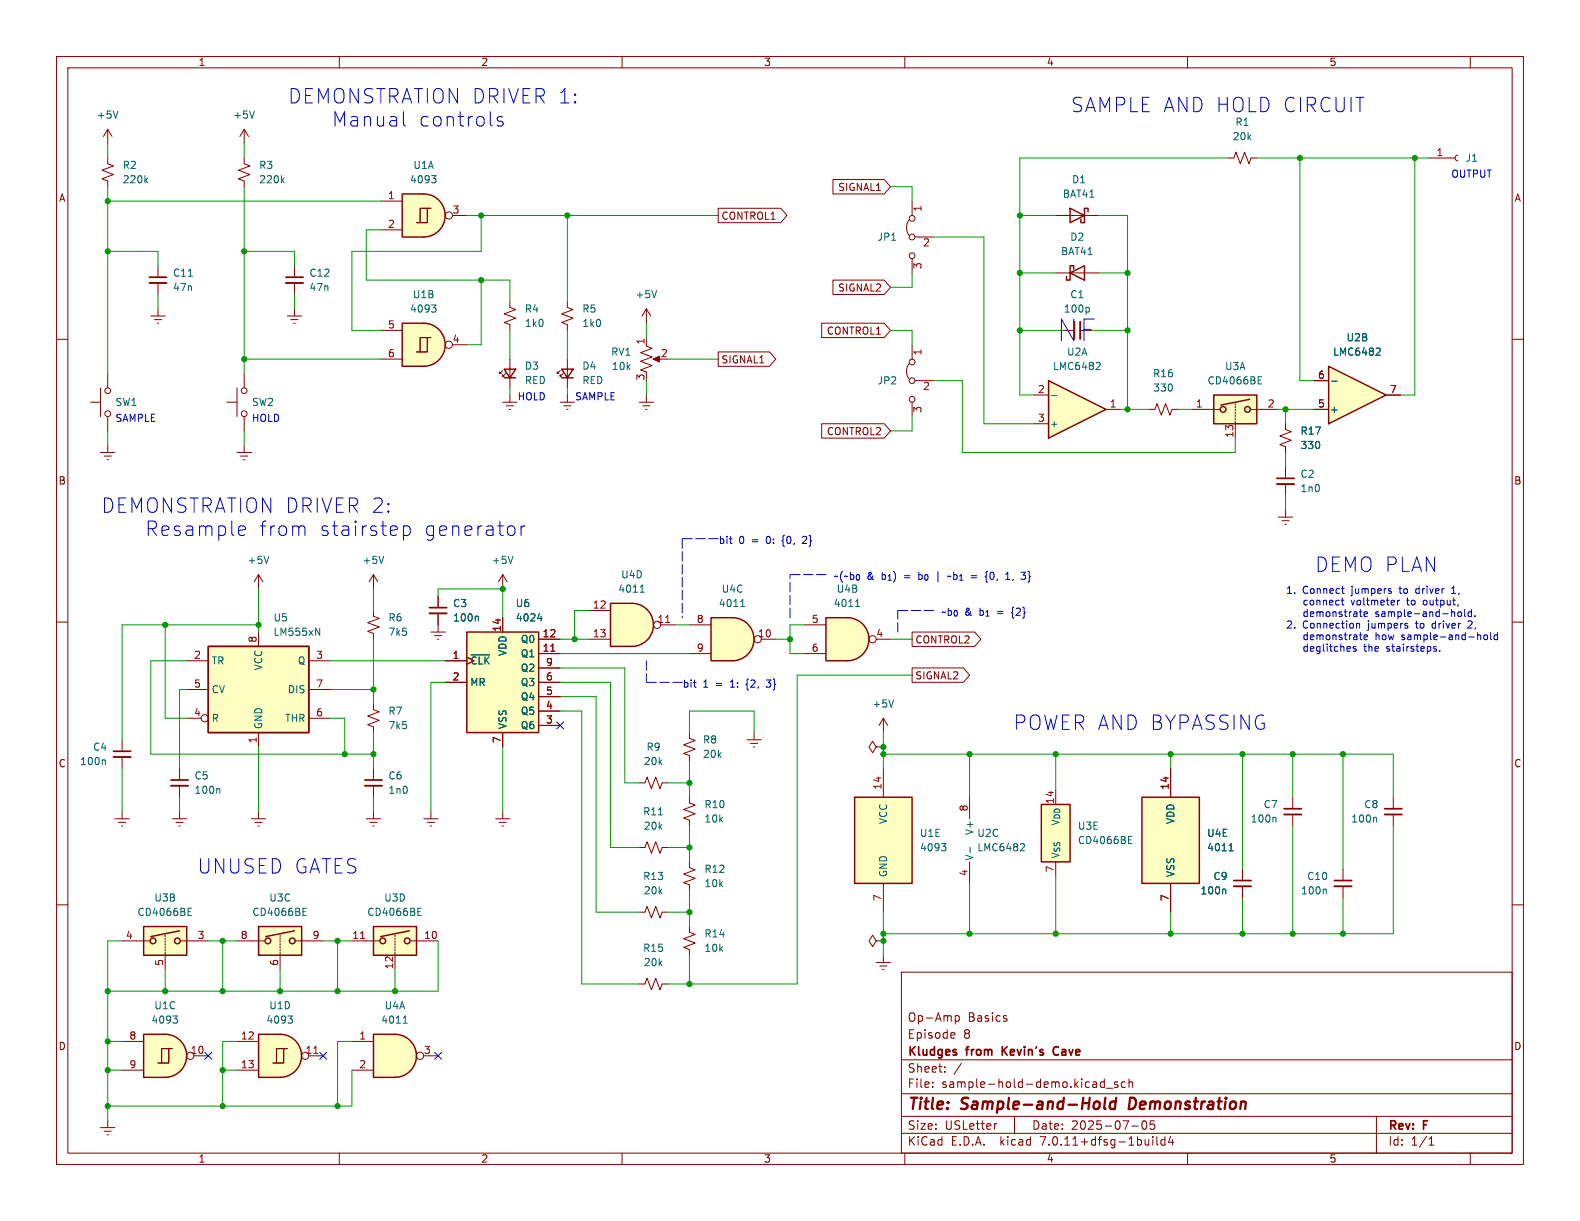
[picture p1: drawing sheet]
<svg xmlns="http://www.w3.org/2000/svg" width="279mm" height="216mm" viewBox="0 0 279 216" stroke-linecap="round" stroke-linejoin="round" font-family="sans-serif">
<g fill="none" stroke="#840000" stroke-width=".18">
<path d="M10 10h259.4v195.9h-259.4zM12 12h255.4v191.9h-255.4zM60 10v2M110 10v2M160 10v2M210 10v2M260 10v2M10 60h2M267.4 60h2M10 110h2M267.4 110h2M10 160h2"/>
<path d="M87.6 144.8h2.6M88.3 145.4h1.2M88.8 146.1h.2M88.9 143.5v1.3M267.4 160h2M159.4 171.9h108v32h-108zM168.9 179.6v1.5M168.9 179.7l.5-.1 .2 .3v.4l-.1 .2h-.6M177.9 179.6l.1 .1M159.4 197.4h108M159.4 193.4h108M159.4 187.4h108"/>
<path d="M164.9 192.1v.2M164.9 191.4v.1M167.1 189.4v.2M167.1 188.7v.1M168.4 182.6l.4 .1 .1 .2-.8 .2M168.8 183.5l-.4 .1M170 188l-1.3 1.9M176.3 198.7l-.3 .1M177.9 180.1l.2 .2-.2 .3M179.4 197.4v3M195.3 191.4l-.4-.1-.3 .3v.4l.1 .2h.6M195.3 190.8v1.5"/>
<path d="M195.6 192.4h1.2M197.6 191.4l-.3-.1-.2 .2v.2l.5 .2v.3h-.5M199 191.4l-.4-.1-.3 .3v.4l.1 .2h.6M199.6 191.4l.3-.1 .3 .1 .1 .9M199.6 190.8v1.5M200.1 199.1h1.2M202.1 198.3l.2-.1a.81 .81 0 0 1 .6 .6 .81 .81 0 0 1-.3 .8l-.2 .1a.81 .81 0 0 1-.3-1.4zM204.1 198.2h-.7v.7l.2-.1h.5l.1 .2-.1 .5-.2 .2-.5-.2M243.4 197.4v6.5M60 203.9v2M110 203.9v2M159.4 200.4h108"/>
<path d="M160 203.9v2M203.9 201v.1M203.9 201.5v1M204.6 201v1.3l.2 .2M206 201.6l-.4-.1-.3 .3v.4l.1 .2h.6M206 201v1.5M207 200.9l-.4 1.1h1M207.4 201.5v1M210 203.9v2M252.7 202.5h.9M252.7 201.4l.4-.4v1.5M260 203.9v2"/>
</g>
<path d="M194.2 194.8l.3 .4-.1 .5-.2 .3M195.5 194.1l-.2 1.7 .2 .3M197.3 194.9a.66 .66 0 0 0-1 .3l-.1 .5 .2 .3 .2 .1 .5-.1M197.4 194.1l-.3 2M199.9 194.1l-.3 2h.5" fill="none" stroke="#840000" stroke-width=".4"/>
<path d="M177.2 185.1v1.5M178.1 185.1l-.9 .8M187.1 185.1a.74 .74 0 0 0-.9 .6 .74 .74 0 0 0 .5 .9l.4-.1" fill="none" stroke="#840000" stroke-width=".3"/>
<path d="M49.5 182.9a3.8 3.8 0 0 1 3.8 3.8 3.8 3.8 0 0 1-3.8 3.8z" fill="#ffffc2" stroke="#ffffc2" stroke-width=".18"/>
<path d="M45.7 182.9h3.8v7.6h-3.8z" fill="#ffffc2"/>
<g fill="none" stroke="#840000" stroke-width=".18">
<path d="M62.2 166.4h4.9M69.8 165.4v.2M69.8 165.9v.2M69.8 166.4v.2M69.8 166.9v.2M69.8 167.4v.2M69.8 167.9v.2M69.8 168.4v3.1M72.6 166.4h4.9M41.9 184.2h3.8M41.9 189.2h3.8M50.2 185.4h-1.3v2.6"/>
<path d="M50.8 185.4h-.6v2.6h-1.9M54.6 186.7h2.5"/>
<circle cx="54" cy="186.7" r=".63"/>
</g>
<g fill="none" stroke="#840000" stroke-width=".25">
<path d="M66 163.8h7.7v5.1h-7.7zM72.4 164.6l-5.1 1M45.7 182.9h3.8a3.8 3.8 0 0 1 3.8 3.8 3.8 3.8 0 0 1-3.8 3.8h-3.8z"/>
<circle cx="67.7" cy="166.4" r=".51"/>
<circle cx="72" cy="166.4" r=".51"/>
</g>
<path d="M63.7 166h.8M55.5 186.3h.7" fill="none" stroke="#a90000" stroke-width=".18"/>
<path d="M50.9 179.6h.8l-.4 .5M73.9 161.2h.4M73.9 161.9h.6M73.9 160.6h.6M51.5 180.1l.2 .3v.3l-.2 .2" fill="none" stroke="#006464" stroke-width=".18"/>
<g fill="#ffffc2" stroke="#ffffc2" stroke-width=".18">
<path d="M66 163.8h7.7v5.1h-7.7z"/>
<path d="M69.8 182.9a3.8 3.8 0 0 1 3.8 3.8 3.8 3.8 0 0 1-3.8 3.8z"/>
</g>
<path d="M66 182.9h3.8v7.6h-3.8z" fill="#ffffc2"/>
<g fill="none" stroke="#840000" stroke-width=".25">
<path d="M82.5 111.8h12.7v17.7h-12.7zM184.1 142.2h5.1v10.2h-5.1zM201.9 141h10.2v15.2h-10.2zM45.7 163.8h7.6v5.1h-7.6zM52.1 164.6l-5.1 1M66 182.9h3.8a3.8 3.8 0 0 1 3.8 3.8 3.8 3.8 0 0 1-3.8 3.8h-3.8z"/>
<circle cx="47.4" cy="166.4" r=".51"/>
<circle cx="51.7" cy="166.4" r=".51"/>
</g>
<g fill="none" stroke="#840000" stroke-width=".18">
<path d="M19 27.9v1.1l1.1 .3-2.1 .8 2.1 .8-2.1 .7 1 .4v1M43.2 27.9v1.1l1 .3-2 .8 2 .8-2 .7 1 .4v1M43.2 22.9v2.5M43.2 22.9l-.8 1.2M43.2 22.9l.7 1.2M26.7 55.9h2.5M27.3 56.5h1.3M27.8 57.2h.3M27.9 47v2M27.9 50v2.1M27.9 54.6v1.3M40.1 71.1h1.8"/>
<path d="M41.9 68.6v5.1M43.2 66v2.6M43.2 73.7v2.5M66 108v1l1.1 .3-2.1 .8 2.1 .8-2.1 .7 1 .4v1M76.2 111.8h2.5M76.8 112.4h1.3M77.3 113h.3M77.5 105.4v2M77.5 108.5v3.3M78.7 116.8h3.8M88.9 109.2v2.6M95.2 115.6h3.9"/>
<path d="M95.2 113h3.9M95.2 118.1h3.9M66 135.9v2M66 138.9v2.1M78.7 120.7h3.8M88.9 129.5v2.6M95.2 120.7h3.9M95.2 128.3h3.9M95.2 125.7h3.9M95.2 123.2h3.9M207 135.9v5.1M64.8 144.8h2.5"/>
<path d="M65.4 145.4h1.3M65.9 146.1h.3M66 143.5v1.3M74.9 144.8h2.6M75.6 145.4h1.2M76.1 146.1h.2M76.2 143.5v1.3M186.7 152.4v2.5M207 156.2v5.1M219.7 153.7v2M219.7 156.7v2.1M228.6 141v2"/>
<path d="M228.6 144v2.1M237.5 153.7v2M237.5 156.7v2.1M246.4 141v2M246.4 144v2.1M41.9 166.4h4.8M49.5 165.4v.2M49.5 165.9v.2M49.5 166.4v.2M49.5 166.9v.2M49.5 167.4v.2M49.5 167.9v.2"/>
<path d="M49.5 168.4v3.1M52.3 166.4h4.8M113 174h1l.4-1 .8 2 .8-2 .7 2 .4-1h1M121.9 163.8v1l1 .4-2 .8 2 .8-2 .7 1 .4v1M154.9 166.4l-.6-1-.6 1 .6 1 .6-1h1.3M154.9 170.2h2.6M155.6 170.8h1.2M156.1 171.5h.2M156.2 166.4h.1M156.2 168.9v1.3M62.2 184.2h3.8M62.2 189.2h3.8"/>
<path d="M74.9 186.7h2.6"/>
<circle cx="43.2" cy="73.2" r=".51"/>
<circle cx="43.2" cy="69.1" r=".51"/>
<circle cx="74.3" cy="186.7" r=".63"/>
</g>
<g fill="none" stroke="#006464" stroke-width=".18">
<path d="M45 19.6l-.4 1.3M25.8 31.8l.3 .5M26.1 31.5l-.5 .5M49.9 31.8l.3 .5M50.2 31.5l-.4 .5M33.3 48.8h.7M83.3 115.8h3.3M84.4 109l.2 .1v.7M95.1 109.4h.8M95.7 109v.8M199.6 148.5h.4M199.6 149.2h.6"/>
<path d="M199.6 147.9h.6M216.6 157.2l.2 .2v.7M217.3 150.4h.8M217.5 149.5l.2-.3v1.2M225.5 144.5l.1 .2v.7M234.4 157.2l.1 .2v.7M243.2 144.5l.2 .2v.7M53.6 161.2h.4M53.6 161.9h.6M53.6 160.6h.6M71.4 180l.3-.4v1.3M71.3 180.9h.7"/>
</g>
<g fill="#ffffc2" stroke="#ffffc2" stroke-width=".18">
<path d="M45.7 163.8h7.6v5.1h-7.6z"/>
<path d="M82.5 111.8h12.7v17.7h-12.7z"/>
<path d="M184.1 142.2h5.1v10.2h-5.1z"/>
<path d="M201.9 141h10.2v15.2h-10.2z"/>
<path d="M74.9 57.2a3.8 3.8 0 0 1 3.8 3.8 3.8 3.8 0 0 1-3.8 3.8z"/>
</g>
<path d="M26.4 50h3.1M75.9 108.5h3.1M64.5 138.9h3.1M218.2 156.7h3M227.1 144h3M236 156.7h3M244.9 144h3" fill="none" stroke="#840000" stroke-width=".33"/>
<path d="M26.4 49h3.1M75.9 107.4h3.1M64.5 137.9h3.1M218.2 155.7h3M227.1 143h3M236 155.7h3M244.9 143h3" fill="none" stroke="#840000" stroke-width=".3"/>
<path d="M97.4 115.2h.7" fill="none" stroke="#a90000" stroke-width=".18"/>
<path d="M71.1 57.2h3.8v7.6h-3.8z" fill="#ffffc2"/>
<g fill="none" stroke="#840000" stroke-width=".18">
<path d="M50.8 55.9h2.5M51.4 56.5h1.3M51.9 57.2h.3M52.1 47v2M52.1 50v2.1M52.1 54.6v1.3M67.3 58.4h3.8M75.6 59.7h-1.3v2.5M76.2 59.7h-.6v2.5h-1.9M67.3 63.5h3.8M80 61h2.5"/>
<circle cx="79.4" cy="61" r=".63"/>
</g>
<path d="M71.1 57.2h3.8a3.8 3.8 0 0 1 3.8 3.8 3.8 3.8 0 0 1-3.8 3.8h-3.8z" fill="none" stroke="#840000" stroke-width=".25"/>
<path d="M76.3 53.9h.8l-.4 .5M76.9 54.4l.2 .2v.3l-.2 .3" fill="none" stroke="#006464" stroke-width=".18"/>
<path d="M50.5 50h3.1" fill="none" stroke="#840000" stroke-width=".33"/>
<path d="M50.5 49h3.1" fill="none" stroke="#840000" stroke-width=".3"/>
<path d="M74.9 34.3a3.8 3.8 0 0 1 3.8 3.8 3.8 3.8 0 0 1-3.8 3.8z" fill="#ffffc2" stroke="#ffffc2" stroke-width=".18"/>
<path d="M71.1 34.3h3.8v7.6h-3.8z" fill="#ffffc2"/>
<g fill="none" stroke="#840000" stroke-width=".18">
<path d="M19 22.9v2.5M19 22.9l-.7 1.2M19 22.9l.8 1.2M67.3 35.6h3.8M75.6 36.8h-1.3v2.6M76.2 36.8h-.6v2.6h-1.9M80 38.1h2.5M160.8 38.9a2.26 2.26 0 0 0 0 2.8M161.3 35.6v2.5M67.3 40.6h3.8M161.3 45.7v2.6M161.8 41.9h3.3"/>
<path d="M16 71.1h1.8M17.8 68.6v5.1M19 66v2.6M19 73.7v2.5M19 78.7v1.3M43.2 78.7v1.3M99.1 71.1h2.5M99.7 71.8h1.3M100.2 72.4h.3M100.3 69.9v1.2M203.2 72.4h1l.4-1 .8 2 .7-2 .8 2 .4-1h1M17.8 80h2.5"/>
<path d="M18.4 80.6h1.3M18.9 81.3h.3M41.9 80h2.5M42.5 80.6h1.3M43.1 81.3h.2"/>
<circle cx="79.4" cy="38.1" r=".63"/>
<circle cx="161.3" cy="38.6" r=".51"/>
<circle cx="161.3" cy="45.2" r=".51"/>
<circle cx="161.3" cy="41.9" r=".51"/>
<circle cx="19" cy="69.1" r=".51"/>
<circle cx="19" cy="73.2" r=".51"/>
</g>
<path d="M71.1 34.3h3.8a3.8 3.8 0 0 1 3.8 3.8 3.8 3.8 0 0 1-3.8 3.8h-3.8z" fill="none" stroke="#840000" stroke-width=".25"/>
<path d="M20.9 19.6l-.5 1.3M76.3 31.1h.8l-.4 .4M76.9 31.5l.2 .3v.3l-.2 .2" fill="none" stroke="#006464" stroke-width=".18"/>
<path d="M111.8 106.7a3.8 3.8 0 0 1 3.8 3.8 3.8 3.8 0 0 1-3.8 3.8z" fill="#ffffc2" stroke="#ffffc2" stroke-width=".18"/>
<path d="M107.9 106.7h3.9v7.6h-3.9z" fill="#ffffc2"/>
<g fill="none" stroke="#840000" stroke-width=".25">
<path d="M189.2 48.3l2.6-1.3v2.5zM189.9 47.6v-.6h-.7v2.5h-.6v-.6M99.3 65.3h2l-1 1.5zM99.3 66.8h2M214.6 69.9h7.6v5h-7.6zM221 70.6l-5.1 1M107.9 106.7h3.9a3.8 3.8 0 0 1 3.8 3.8 3.8 3.8 0 0 1-3.8 3.8h-3.9z"/>
<circle cx="216.3" cy="72.4" r=".51"/>
<circle cx="220.6" cy="72.4" r=".51"/>
</g>
<g fill="none" stroke="#840000" stroke-width=".18">
<path d="M217.2 27.9h1l.4-1 .7 2.1 .8-2.1 .8 2.1 .3-1.1h1M252.7 27.9h4.6M257.8 27.4l-.4 .2-.1 .3 .1 .4 .4 .1M100.3 53.3v1.1l1 .3-2 .8 2 .8-2 .7 1 .4v1M114.3 54.6l-.8 1.3M114.3 54.6v2.6M114.3 59.7v1.3M114.3 54.6l.8 1.3M186.7 48.3h7.6M99.1 65.5l-.5 .5v-.2v.2h.2M99.6 66l-.5 .5v-.2v.2h.2M100.3 63.5v5.1"/>
<path d="M113 71.1h2.6M113.7 71.8h1.2M114.2 72.4h.2M114.3 61.2l1 .4-2 .8 2 .7-2 .8 2 .7-2 .8 1 .4v.2M114.3 69.9v1.2M115.8 63.5h1M160.8 64.3a2.26 2.26 0 0 0 0 2.8M161.3 61v2.5M161.3 71.1v2.6M161.8 67.3h3.3M210.8 72.4h4.8M218.4 71.4v.2"/>
<path d="M218.4 71.9v.2M218.4 72.4v.2M218.4 72.9v.3M218.4 73.4v.3M218.4 73.9v.3M218.4 74.4v3.1M221.2 72.4h4.9M104.1 108h3.8M104.1 113h3.8M116.8 110.5h2.6"/>
<circle cx="161.3" cy="64" r=".51"/>
<circle cx="161.3" cy="67.3" r=".51"/>
<circle cx="161.3" cy="70.6" r=".51"/>
<circle cx="116.2" cy="110.5" r=".63"/>
</g>
<path d="M117.7 110.1h.7" fill="none" stroke="#a90000" stroke-width=".18"/>
<path d="M116.1 51.4l-.4 1.2M222.5 67.2h.4M222.5 67.9h.6M222.5 66.6h.6M113.2 104.7h.7M113.3 103.8l.3-.4v1.3" fill="none" stroke="#006464" stroke-width=".18"/>
<path d="M115.4 63.5l1.2-.5v1z" fill="#840000" stroke="#840000" stroke-width=".18"/>
<path d="M214.6 69.9h7.6v5h-7.6z" fill="#ffffc2" stroke="#ffffc2" stroke-width=".18"/>
<path d="M234.9 64.8l10.2 5.1-10.2 5z" fill="#ffffc2"/>
<path d="M234.9 64.8l10.2 5.1-10.2 5zM151.1 141h10.2v15.2h-10.2z" fill="none" stroke="#840000" stroke-width=".25"/>
<g fill="none" stroke="#840000" stroke-width=".18">
<path d="M227.3 74.9v1l1 .4-2 .8 2 .8-2 .7 1 .4v1M232.4 72.4h2.5M232.4 67.3h2.5M245.1 69.9h2.5M226.1 91.4h2.5M226.7 92.1h1.3M227.2 92.7h.3M227.3 82.6v2M227.3 85.6v2M227.3 90.2v1.2M113 138.4h1l.4-1 .8 2 .8-2 .7 2 .4-1h1M121.9 129.5v1.1l1 .3-2 .8 2 .8-2 .7 1 .4v1"/>
<path d="M132.1 130.8h2.5M132.7 131.4h1.3M133.2 132.1h.3M133.3 129.5v1.3M156.2 135.9v5.1M156.2 156.2v5.1M171.4 141v3.8M171.4 152.4v3.8"/>
</g>
<path d="M235.5 67.4h.9M243.5 61.5l.5 .1 .1 .3-.8 .9h.8M166.5 149.2h.8l-.5 .5M167 149.7l.3 .2v.3l-.3 .2M171.5 149.8v1M180.6 149.2h.5l.1 .3-.8 .9h.8" fill="none" stroke="#006464" stroke-width=".18"/>
<path d="M225.8 85.6h3.1" fill="none" stroke="#840000" stroke-width=".33"/>
<path d="M225.8 84.6h3.1" fill="none" stroke="#840000" stroke-width=".3"/>
<g fill="#ffffc2" stroke="#ffffc2" stroke-width=".18">
<path d="M151.1 141h10.2v15.2h-10.2z"/>
<path d="M129.5 109.2a3.8 3.8 0 0 1 3.8 3.8 3.8 3.8 0 0 1-3.8 3.8z"/>
</g>
<path d="M125.7 109.2h3.8v7.6h-3.8z" fill="#ffffc2"/>
<path d="M125.7 109.2h3.8a3.8 3.8 0 0 1 3.8 3.8 3.8 3.8 0 0 1-3.8 3.8h-3.8z" fill="none" stroke="#840000" stroke-width=".25"/>
<g fill="none" stroke="#840000" stroke-width=".18">
<path d="M121.9 110.5h3.8M121.9 115.6h3.8M134.6 113h2.6M156.2 127l-.8 1.3M156.2 127v2.5M156.2 127l.8 1.3"/>
<circle cx="134" cy="113" r=".63"/>
</g>
<path d="M131 107.3h.7M131.1 106.3l.2-.3v1.3M158 123.8l-.4 1.2" fill="none" stroke="#006464" stroke-width=".18"/>
<path d="M149.9 109.2a3.8 3.8 0 0 1 3.8 3.8 3.8 3.8 0 0 1-3.8 3.8z" fill="#ffffc2" stroke="#ffffc2" stroke-width=".18"/>
<path d="M146 109.2h3.9v7.6h-3.9z" fill="#ffffc2"/>
<path d="M146 109.2h3.9a3.8 3.8 0 0 1 3.8 3.8 3.8 3.8 0 0 1-3.8 3.8h-3.9z" fill="none" stroke="#840000" stroke-width=".25"/>
<g fill="none" stroke="#840000" stroke-width=".18">
<path d="M142.2 110.5h3.8M142.2 115.6h3.8M154.9 113h2.6M66 124.5v1l1.1 .4-2.1 .7 2.1 .8-2.1 .7 1 .4v1M154.9 132.1l-.6-1-.6 1 .6 1 .6-1h1.3M156.2 132.1h.1M113 149.9h1l.4-1.1 .8 2.1 .8-2.1 .7 2.1 .4-1h1M121.9 141v1l1 .4-2 .7 2 .8-2 .8 1 .3v1.1M121.9 152.4v1l1 .4-2 .8 2 .7-2 .8 1 .4v1M113 161.3h1l.4-1 .8 2 .8-2 .7 2 .4-1h1"/>
<circle cx="154.3" cy="113" r=".63"/>
</g>
<path d="M151.3 107.3h.7M151.4 106.3l.3-.3v1.3M116.4 144.1h.8" fill="none" stroke="#006464" stroke-width=".18"/>
<path d="M185.4 67.3l10.2 5.1-10.2 5.1z" fill="#ffffc2"/>
<path d="M189.2 36.8l2.6 1.3-2.6 1.3zM192.4 37.5v-.7h-.6v2.6h-.7v-.7M89.2 65.3h2l-1 1.5zM89.2 66.8h2M185.4 67.3l10.2 5.1-10.2 5.1zM36.8 114.3h17.8v15.2h-17.8z" fill="none" stroke="#840000" stroke-width=".25"/>
<g fill="none" stroke="#840000" stroke-width=".18">
<path d="M186.7 38.1h7.6M90.2 53.3v1.1l1 .3-2 .8 2 .8-2 .7 1 .4v1M88.9 65.5l-.5 .5v-.2v.2h.2M88.9 71.1h2.5M89.4 66l-.5 .5v-.2v.2h.3M89.5 71.8h1.3M90 72.4h.3M90.2 63.5v5.1M90.2 69.9v1.2M182.9 69.9h2.5M182.9 74.9h2.5M195.6 72.4h2.5"/>
<path d="M33 116.8h3.8M45.7 101.6l-.7 1.3M45.7 101.6v2.5M45.7 111.8v2.5M45.7 101.6l.8 1.3M54.6 116.8h3.8M66 101.6l-.7 1.3M66 101.6v2.5M66 101.6l.8 1.3M88.9 101.6l-.8 1.3M88.9 101.6v2.5M88.9 101.6l.8 1.3"/>
<path d="M21.6 130.8v2M21.6 133.9v2M31.7 135.9v2M31.7 138.9v2.1M33 127h2.6M33 121.9h3.8M45.7 129.5v2.6M54.6 127h3.8M54.6 121.9h3.8M20.3 144.8h2.6M21 145.4h1.2M21.5 146.1h.2"/>
<path d="M21.6 143.5v1.3M30.5 144.8h2.5M31.1 145.4h1.3M31.6 146.1h.3M31.7 143.5v1.3M44.4 144.8h2.6M45.1 145.4h1.3M45.6 146.1h.2M45.7 143.5v1.3M17.8 199.4h2.5M19 198.1v1.3M18.4 200h1.3"/>
<path d="M18.9 200.7h.3"/>
<circle cx="36.2" cy="127" r=".63"/>
</g>
<path d="M192.4 54.3l.3 .3-.1 .5M185.9 69.9h1M194 64.1h.4l.2 .3-.8 .9h.8M47.5 98.4l-.4 1.2M67.9 98.4l-.5 1.2M90.7 98.4l-.4 1.2M55.8 111.1l.7 1.2v-1.2M18.5 134.4l.1 .1v.7M38.7 139.4l.2 .2v.7" fill="none" stroke="#006464" stroke-width=".18"/>
<path d="M20.1 133.9h3M30.2 138.9h3.1" fill="none" stroke="#840000" stroke-width=".33"/>
<path d="M20.1 132.8h3M30.2 137.9h3.1" fill="none" stroke="#840000" stroke-width=".3"/>
<g fill="#ffffc2" stroke="#ffffc2" stroke-width=".18">
<path d="M36.8 114.3h17.8v15.2h-17.8z"/>
<path d="M29.2 182.9a3.8 3.8 0 0 1 3.8 3.8 3.8 3.8 0 0 1-3.8 3.8z"/>
</g>
<path d="M25.4 182.9h3.8v7.6h-3.8z" fill="#ffffc2"/>
<g fill="none" stroke="#840000" stroke-width=".18">
<path d="M127 36.8h11.1l1.1 1.3-1.1 1.3h-11.1zM147.3 31.7h9.1l1.1 1.3-1.1 1.3h-9.1zM145.3 57.1h11.1l1.1 1.3-1.1 1.3h-11.1zM147.3 49.5h9.1l1.1 1.3-1.1 1.3h-9.1zM127 62.2h9.1l1.1 1.3-1.1 1.3h-9.1zM145.3 74.9h11.1l1.1 1.3-1.1 1.3h-11.1zM227.3 74.9v1M227.3 79v1M232.4 72.4h2.5M232.4 67.3h2.5M245.1 69.9h2.5M77.5 105.4v2"/>
<path d="M77.5 108.5v2M78.7 116.8h3.8M88.9 109.2v2.6M95.2 115.6h3.9M95.2 113h3.9M95.2 118.1h3.9M161.3 118.1h9.1l1.1 1.3-1.1 1.3h-9.1zM161.3 111.8h11.1l1.1 1.2-1.1 1.3h-11.1zM78.7 120.7h3.8M88.9 129.5v2.6M95.2 120.7h3.9M95.2 128.3h3.9"/>
<path d="M95.2 125.7h3.9M95.2 123.2h3.9M207 135.9v5.1M207 156.2v5.1M219.7 153.7v2M219.7 156.7v2.1M21.6 166.4h4.8M29.2 165.4v.2M29.2 165.9v.2M29.2 166.4v.2M29.2 166.9v.2M29.2 167.4v.2"/>
<path d="M29.2 167.9v.2M29.2 168.4v3.1M32 166.4h4.8M21.6 184.2h3.8M21.6 189.2h3.8M29.8 185.4h-1.2v2.6M30.5 185.4h-.7v2.6h-1.9M34.3 186.7h2.5"/>
<circle cx="33.7" cy="186.7" r=".63"/>
</g>
<g fill="none" stroke="#840000" stroke-width=".25">
<path d="M25.4 163.8h7.6v5.1h-7.6zM31.7 164.6l-5 1M25.4 182.9h3.8a3.8 3.8 0 0 1 3.8 3.8 3.8 3.8 0 0 1-3.8 3.8h-3.8z"/>
<circle cx="27.1" cy="166.4" r=".51"/>
<circle cx="31.4" cy="166.4" r=".51"/>
</g>
<g fill="none" stroke="#006464" stroke-width=".18">
<path d="M235.5 67.4h.9M243.5 61.5l.5 .1 .1 .3-.8 .9h.8M83.3 115.8h3.3M84.4 109l.2 .1v.7M95.1 109.4h.8M95.7 109v.8M216.6 157.2l.2 .2v.7M217.3 150.4h.8M217.5 149.5l.2-.3v1.2M30.6 179.6h.8l-.4 .5M33.3 161.2h.4M33.3 161.9h.6"/>
<path d="M33.3 160.6h.6M31.1 180.1l.3 .3v.3l-.3 .2"/>
</g>
<path d="M25.4 163.8h7.6v5.1h-7.6z" fill="#ffffc2" stroke="#ffffc2" stroke-width=".18"/>
<g fill="none" stroke="#0000c2" stroke-width=".18">
<path d="M71.3 19.8v2.1l.4 .4M88.9 20.7l-.6-.1-.4 .4 .1 .3 .9 .3 .1 .2-.1 .4-.3 .1-.7-.1M42.3 94.6l.3 .1 .7-.1M42.3 93.1l.7-.1 .3 .1 .1 .5-1.2 .2M53.2 93h.4l.3 .4v1.3M71.3 93v2.5M71.3 93.1l.8-.1 .5 .5v.7l-.3 .4-.2 .1-.8-.1M90.8 93.1l.3 .4v.7l-.3 .4M92.1 93v1.7M92.9 93a.65 .65 0 0 0-.8 .5M129 95.3h.5M129.3 96.1h.2"/>
<path d="M142.1 94.8l-.2 .2M142.6 95.4l-.7 .7h.7M168.1 101.9h-.4l-.1 .1M174.3 102l.1 .8 .2 .1M174.6 101l-.2 .2-.1 .7M177.8 102.5h.8M178 101.5l.2-.3v1.3M180.6 101.2h.7l-.4 .5M181.2 101.7l.1 .2-.1 .5M237.2 106.1h.5M237.2 104.1h.5M237.5 104.9h.2"/>
<path d="M237.5 107h.2M239.3 114.7l.5 .1v.2l-.2 .2-.3-.1M239.3 114.4h.5M239.9 110.2v.9M239.9 110.3l.2-.1 .3 .1v.8M241.2 108.8l.2 .2h.4M241.2 108.4l.2-.2h.2l.2 .2v.1l-.6 .1M241.2 112.4l.2-.1h.2l.2 .1v.2l-.6 .1M241.2 112.9l.2 .2h.4M245.2 115.1l.1 .1M245.4 114.3l-.2 .2 .2 .2M245.9 104.5l.2 .2-.2 .2"/>
<path d="M245.9 104.1h.1M247.5 106.1l-.2 .1M247.9 113.1h.1M248.1 112.3l-.2 .1 .2 .3M248.7 106.1h.5M248.8 110.6l.2 .2-.2 .3M248.8 110.2l.1 .1M248.9 105.7l.1 1.2M252.1 106.1l-.3 .1-.1 .2v.5l.4 .1M254.6 115v.2M256.7 104.9h.7M256.9 103.8l-.2 .2"/>
<path d="M257.8 108.3l.4-.1 .3 .2-.2 .6h-.3l-.2-.1M259 107.8v1l.2 .2M259.8 109.8l-.2 .1M260.2 108.2h-.4l-.2 .2 .1 .6h.5M260.2 107.8v1.2M260.3 110.3l-.8 .8h.8M260.8 108.9v.1M262.4 112.4l.2-.1 .4 .1 .1 .5-.2 .2h-.3l-.2-.1zM263.6 111.8v1.1l.2 .2M264.8 112.3h-.4l-.2 .2 .1 .6h.5M264.8 111.8v1.3M122.6 120.7h.5"/>
<path d="M123 121.5h.1M135.5 120.2h.8M135.5 121.4l.2 .1"/>
</g>
<path d="M120.6 95.3v13.9M127 95.3h-6.4M114.3 116.8v3.9M139.7 109.2v-7.6M146 101.6h-6.3M158.7 111.8v-3.8M165.1 108h-6.4M120.6 120.7h-6.3" fill="none" stroke="#0000c2" stroke-width=".18" stroke-dasharray="1.7 .6"/>
<g fill="none" stroke="#009600" stroke-width=".18">
<path d="M19 25.4v2.5M19 33v33M19 35.6h48.3M43.2 25.4v2.5M43.2 33v33M82.5 38.1h44.5M85.1 38.1v6.4h-22.9v13.9h5.1M100.3 38.1v15.2M157.5 33h3.8v2.6M180.3 38.1h6.4M194.3 38.1h5.1v34.3M217.2 27.9h-36.9v42h2.6"/>
<path d="M222.2 27.9h30.5M229.9 27.9v39.4h2.5M250.2 27.9v42h-2.6M19 44.5h8.9v2.5M27.9 52.1v2.5M43.2 44.5h8.9v2.5M52.1 52.1v2.5M67.3 40.6h-2.5v8.9h25.4v3.8M85.1 49.5v11.5h-2.6M90.2 58.4v5.1M100.3 58.4v5.1M114.3 57.2v2.5"/>
<path d="M157.5 58.4h3.8v2.6M161.3 48.3v2.5h-3.8M165.1 41.9h8.9v33h8.9M180.3 58.4h7.7M180.3 48.3h6.4M193 58.4h6.4M194.3 48.3h5.1M19 76.2v2.5M43.2 63.5h24.1M43.2 76.2v2.5M90.2 68.6v1.3M100.3 68.6v1.3"/>
<path d="M114.3 67.3v2.6M118.1 63.5h8.9M161.3 73.7v2.5h-3.8M165.1 67.3h5.1v12.7h48.2v-2.5M198.1 72.4h5.1M208.3 72.4h2.5M226.1 72.4h6.3M227.3 72.4v2.5M227.3 80v2.6M227.3 87.6v2.6M29.2 110.5v16.5h3.8M33 116.8h-6.3v16.6h39.3"/>
<path d="M45.7 110.5h-24.1v20.3M45.7 104.1v7.7M58.4 116.8h20.3M66 104.1v3.9M66 113v11.5M77.5 105.4v-1.3h11.4v5.1M99.1 113h5M99.1 118.1h11.4v20.3h2.5M99.1 115.6h22.8M104.1 108h-2.5v5M119.4 110.5h2.5M137.2 113h2.5"/>
<path d="M142.2 110.5h-2.5v5.1h2.5M157.5 113h3.8M161.3 119.4h-20.3v54.6h-22.9M21.6 135.9v7.6M33 121.9h-1.3v14M45.7 132.1v11.4M58.4 121.9h7.6M58.4 127h2.6v6.4M66 129.5v6.4M78.7 120.7h-2.5v22.8M88.9 132.1v11.4M99.1 125.7h3.8v48.3h10.1"/>
<path d="M99.1 120.7h8.8v29.2h5.1M99.1 123.2h6.3v38.1h7.6M118.1 138.4h3.8M121.9 129.5v-3.8h11.4v3.8M121.9 134.6v6.4M156.2 133.4h90.2v7.6M156.2 129.5v6.4M171.4 133.4v7.6M186.7 133.4v6.3M207 133.4v2.5M219.7 133.4v20.3M228.6 133.4v7.6"/>
<path d="M237.5 133.4v20.3M31.7 141v2.5M66 141v2.5M118.1 149.9h3.8M121.9 146.1v6.3M121.9 157.5v6.3M171.4 156.2v8.9M186.7 154.9v10.2M219.7 158.8v6.3M228.6 146.1v19M237.5 158.8v6.3M246.4 146.1v19h-90.2"/>
<path d="M21.6 166.4h-2.6v31.7M29.2 171.5v3.8M36.8 166.4h5.1M39.4 166.4v8.9M49.5 171.5v3.8M57.1 166.4h5.1M59.7 166.4v8.9M69.8 171.5v3.8M77.5 166.4v8.9h-58.5M118.1 161.3h3.8M121.9 168.9v5.1M156.2 161.3v7.6"/>
<path d="M207 161.3v3.8M19 184.2h2.6M19 189.2h2.6M39.4 189.2h2.5M41.9 184.2h-2.5v11.4M62.2 184.2h-2.5v11.4M62.2 189.2v6.4h-43.2"/>
</g>
<path d="M98.5 127.7l1.2 1.2M99.7 127.7l-1.2 1.2M36.2 186.1l1.2 1.2M37.4 186.1l-1.2 1.2M56.5 186.1l1.3 1.2M57.8 186.1l-1.3 1.2M76.9 186.1l1.2 1.2M78.1 186.1l-1.2 1.2" fill="none" stroke="#000084" stroke-width=".18"/>
<path d="M97.4 115.2h.7" fill="none" stroke="#a90000" stroke-width=".18"/>
<g fill="#009600" stroke="#009600" stroke-width=".18">
<circle cx="39.4" cy="195.6" r=".46"/>
<circle cx="39.4" cy="189.2" r=".46"/>
<circle cx="19" cy="195.6" r=".46"/>
<circle cx="19" cy="184.2" r=".46"/>
<circle cx="19" cy="189.2" r=".46"/>
<circle cx="29.2" cy="175.3" r=".46"/>
<circle cx="19" cy="175.3" r=".46"/>
<circle cx="39.4" cy="175.3" r=".46"/>
<circle cx="39.4" cy="166.4" r=".46"/>
<circle cx="101.6" cy="113" r=".46"/>
<circle cx="85.1" cy="38.1" r=".46"/>
<circle cx="85.1" cy="49.5" r=".46"/>
<circle cx="100.3" cy="38.1" r=".46"/>
<circle cx="29.2" cy="110.5" r=".46"/>
<circle cx="45.7" cy="110.5" r=".46"/>
<circle cx="121.9" cy="174" r=".46"/>
<circle cx="121.9" cy="149.9" r=".46"/>
<circle cx="121.9" cy="161.3" r=".46"/>
<circle cx="156.2" cy="165.1" r=".46"/>
<circle cx="156.2" cy="166.4" r=".46"/>
<circle cx="43.2" cy="63.5" r=".46"/>
<circle cx="43.2" cy="44.5" r=".46"/>
<circle cx="19" cy="44.5" r=".46"/>
<circle cx="19" cy="35.6" r=".46"/>
<circle cx="59.7" cy="166.4" r=".46"/>
<circle cx="59.7" cy="175.3" r=".46"/>
<circle cx="49.5" cy="175.3" r=".46"/>
<circle cx="59.7" cy="195.6" r=".46"/>
<circle cx="69.8" cy="175.3" r=".46"/>
<circle cx="66" cy="133.4" r=".46"/>
<circle cx="61" cy="133.4" r=".46"/>
<circle cx="88.9" cy="104.1" r=".46"/>
<circle cx="66" cy="121.9" r=".46"/>
<circle cx="186.7" cy="165.1" r=".46"/>
<circle cx="207" cy="165.1" r=".46"/>
<circle cx="228.6" cy="133.4" r=".46"/>
<circle cx="237.5" cy="133.4" r=".46"/>
<circle cx="219.7" cy="165.1" r=".46"/>
<circle cx="228.6" cy="165.1" r=".46"/>
<circle cx="207" cy="133.4" r=".46"/>
<circle cx="186.7" cy="133.4" r=".46"/>
<circle cx="171.4" cy="133.4" r=".46"/>
<circle cx="237.5" cy="165.1" r=".46"/>
<circle cx="219.7" cy="133.4" r=".46"/>
<circle cx="171.4" cy="165.1" r=".46"/>
<circle cx="139.7" cy="113" r=".46"/>
<circle cx="121.9" cy="138.4" r=".46"/>
<circle cx="180.3" cy="58.4" r=".46"/>
<circle cx="199.4" cy="48.3" r=".46"/>
<circle cx="199.4" cy="58.4" r=".46"/>
<circle cx="180.3" cy="48.3" r=".46"/>
<circle cx="199.4" cy="72.4" r=".46"/>
<circle cx="180.3" cy="38.1" r=".46"/>
<circle cx="156.2" cy="133.4" r=".46"/>
<circle cx="156.2" cy="132.1" r=".46"/>
<circle cx="227.3" cy="72.4" r=".46"/>
<circle cx="250.2" cy="27.9" r=".46"/>
<circle cx="229.9" cy="27.9" r=".46"/>
</g>
<text font-size="5.3" fill="#0000c2" x="186.7" y="60.7">NF</text>
<g font-size="3.5" fill="#0000c2">
<text x="50.8" y="18.5">DEMONSTRATION DRIVER 1:</text>
<text x="58.3" y="22.6">Manual</text>
<text x="73.6" y="22.6">controls</text>
<text x="189.2" y="20.1">SAMPLE AND HOLD CIRCUIT</text>
<text x="17.8" y="90.9">DEMONSTRATION DRIVER 2:</text>
<text x="25.3" y="95">Resample</text>
<text x="45.5" y="95">from</text>
<text x="56.1" y="95">stairstep</text>
<text x="74.5" y="95">generator</text>
<text x="232.4" y="101.4">DEMO PLAN</text>
<text x="179.1" y="129.3">POWER AND BYPASSING</text>
<text x="35" y="154.7">UNUSED GATES</text>
</g>
<g font-size="2.8" fill="#840000">
<text x="160.4" y="196.8">Title:</text>
<text x="170.1" y="196.8">Sample-and-Hold</text>
<text x="200.5" y="196.8">Demonstration</text>
</g>
<g font-size="2.1" fill="#840000">
<text x="160.4" y="183.9">Episode</text>
<text x="160.4" y="180.9">Op-Amp</text>
<text x="170.3" y="183.9">8</text>
<text x="171.1" y="180.9">Basics</text>
<text x="160.4" y="189.9">Sheet:</text>
<text x="160.4" y="187.1">Kludges</text>
<text x="171" y="187.1">from</text>
<text x="177.9" y="187.1">Kevin's</text>
<text x="187.6" y="187.1">Cave</text>
<text x="160.4" y="192.6">File:</text>
<text x="166.5" y="192.6">sample-hold-demo.kicad_sch</text>
<text x="160.4" y="202.8">KiCad</text>
<text x="160.4" y="200">Size:</text>
<text x="167.1" y="200">USLetter</text>
<text x="168.1" y="202.8">E.D.A.</text>
<text x="177" y="202.8">kicad</text>
<text x="182.4" y="200">Date:</text>
<text x="184.2" y="202.8">7.0.11+dfsg-1build4</text>
<text x="189.4" y="200">2025-07-05</text>
<text x="245.4" y="200.2">Rev:</text>
<text x="245.4" y="202.8">Id:</text>
<text x="249.5" y="202.8">1/1</text>
<text x="251.8" y="200.2">F</text>
</g>
<g font-size="1.8" fill="#840000">
<text x="35" y="11.9">1</text>
<text x="85" y="11.9">2</text>
<text x="135" y="11.9">3</text>
<text x="185" y="11.9">4</text>
<text x="235" y="11.9">5</text>
<text x="10.3" y="35.9">A</text>
<text x="148.1" y="34">SIGNAL1</text>
<text x="267.7" y="35.9">A</text>
<text x="127.5" y="39.1">CONTROL1</text>
<text x="148.1" y="51.8">SIGNAL2</text>
<text x="146.1" y="59.4">CONTROL1</text>
<text x="127.5" y="64.5">SIGNAL1</text>
<text x="146.1" y="77.2">CONTROL2</text>
<text x="10.3" y="85.9">B</text>
<text x="267.7" y="85.9">B</text>
<text x="161.8" y="114">CONTROL2</text>
<text x="161.8" y="120.3">SIGNAL2</text>
<text x="10.3" y="135.9">C</text>
<text x="267.7" y="135.9">C</text>
<text x="10.3" y="185.9">D</text>
<text x="267.7" y="185.9">D</text>
<text x="35" y="205.8">1</text>
<text x="85" y="205.8">2</text>
<text x="135" y="205.8">3</text>
<text x="185" y="205.8">4</text>
<text x="235" y="205.8">5</text>
</g>
<g font-size="1.8" fill="#006464">
<text x="17" y="21.2">+5V</text>
<text x="41.1" y="21.2">+5V</text>
<text x="218.4" y="22.5">R1</text>
<text x="217.9" y="25">20k</text>
<text x="259.1" y="28.8">J1</text>
<text x="21.6" y="30.1">R2</text>
<text x="21.6" y="32.6">220k</text>
<text x="45.7" y="30.1">R3</text>
<text x="45.7" y="32.6">220k</text>
<text x="72.4" y="32.6">4093</text>
<text x="73" y="30.1">U1A</text>
<text x="187.8" y="35.2">BAT41</text>
<text x="189.5" y="32.6">D1</text>
<text x="155.1" y="42.8">JP1</text>
<text x="187.5" y="45.3">BAT41</text>
<text x="189.2" y="42.8">D2</text>
<text x="30.5" y="49.1">C11</text>
<text x="30.5" y="51.7">47n</text>
<text x="54.6" y="49.1">C12</text>
<text x="54.6" y="51.7">47n</text>
<text x="72.9" y="52.9">U1B</text>
<text x="112.3" y="52.9">+5V</text>
<text x="189.2" y="52.9">C1</text>
<text x="72.4" y="55.5">4093</text>
<text x="92.7" y="55.5">R4</text>
<text x="92.7" y="58">1k0</text>
<text x="102.9" y="55.5">R5</text>
<text x="102.9" y="58">1k0</text>
<text x="188" y="55.5">100p</text>
<text x="92.7" y="65.6">D3</text>
<text x="102.9" y="65.6">D4</text>
<text x="108" y="63.1">RV1</text>
<text x="108.1" y="65.6">10k</text>
<text x="186.1" y="65.6">LMC6482</text>
<text x="188.6" y="63.1">U2A</text>
<text x="216.5" y="65.6">U3A</text>
<text x="235.6" y="63.1">LMC6482</text>
<text x="238" y="60.6">U2B</text>
<text x="20.3" y="72">SW1</text>
<text x="44.5" y="72">SW2</text>
<text x="92.7" y="68.1">RED</text>
<text x="102.9" y="68.1">RED</text>
<text x="155.1" y="68.2">JP2</text>
<text x="203.8" y="66.9">R16</text>
<text x="203.8" y="69.4">330</text>
<text x="213.4" y="68.2">CD4066BE</text>
<text x="185.5" y="75.8">+</text>
<text x="229.9" y="77.1">R17</text>
<text x="235.1" y="73.3">+</text>
<text x="229.9" y="79.6">330</text>
<text x="229.9" y="84.7">C2</text>
<text x="229.9" y="87.2">1n0</text>
<text x="43.7" y="99.9">+5V</text>
<text x="64" y="99.9">+5V</text>
<text x="86.9" y="99.9">+5V</text>
<text x="80" y="107.5">C3</text>
<text x="91.1" y="107.5">U6</text>
<text x="109.2" y="105">4011</text>
<text x="109.7" y="102.5">U4D</text>
<text x="127" y="107.5">4011</text>
<text x="127.5" y="105">U4C</text>
<text x="147.3" y="107.5">4011</text>
<text x="147.8" y="105">U4B</text>
<text x="48.3" y="110.1">U5</text>
<text x="48.3" y="112.6">LM555xN</text>
<text x="68.6" y="110.1">R6</text>
<text x="68.6" y="112.6">7k5</text>
<text x="80" y="110.1">100n</text>
<text x="91.1" y="110.1">4024</text>
<text x="92" y="113.9">Q0</text>
<text x="37.3" y="117.7">TR</text>
<text x="46.6" y="118.6" transform="rotate(-90 46.6 118.6)">VCC</text>
<text x="52.6" y="117.7">Q</text>
<text x="83.1" y="117.7">~{CLK}</text>
<text x="89.8" y="116.1" transform="rotate(-90 89.8 116.1)">VDD</text>
<text x="92" y="116.4">Q1</text>
<text x="92" y="119">Q2</text>
<text x="37.3" y="122.8">CV</text>
<text x="50.8" y="122.8">DIS</text>
<text x="83.1" y="121.5">MR</text>
<text x="92" y="124.1">Q4</text>
<text x="92" y="121.5">Q3</text>
<text x="154.2" y="125.3">+5V</text>
<text x="37.3" y="127.9">R</text>
<text x="46.6" y="129" transform="rotate(-90 46.6 129)">GND</text>
<text x="50.3" y="127.9">THR</text>
<text x="68.6" y="126.6">R7</text>
<text x="68.6" y="129.1">7k5</text>
<text x="89.8" y="129" transform="rotate(-90 89.8 129)">VSS</text>
<text x="92" y="129.1">Q6</text>
<text x="92" y="126.6">Q5</text>
<text x="124.2" y="131.7">R8</text>
<text x="14.1" y="135.5">100n</text>
<text x="16.4" y="132.9">C4</text>
<text x="113.7" y="135.5">20k</text>
<text x="114.2" y="132.9">R9</text>
<text x="124.2" y="134.2">20k</text>
<text x="34.3" y="138">C5</text>
<text x="34.3" y="140.6">100n</text>
<text x="68.6" y="138">C6</text>
<text x="68.6" y="140.6">1n0</text>
<text x="124.5" y="143.1">R10</text>
<text x="223.4" y="143.1">C7</text>
<text x="241.1" y="143.1">C8</text>
<text x="113.6" y="144.4">R11</text>
<text x="113.7" y="146.9">20k</text>
<text x="124.5" y="145.6">10k</text>
<text x="157.1" y="145.8" transform="rotate(-90 157.1 145.8)">VCC</text>
<text x="162.6" y="148.2">U1E</text>
<text x="172.3" y="147.8" transform="rotate(-90 172.3 147.8)">V+</text>
<text x="172.7" y="148.2">U2C</text>
<text x="190.5" y="146.9">U3E</text>
<text x="190.5" y="149.5">CD4066BE</text>
<text x="207.9" y="145.8" transform="rotate(-90 207.9 145.8)">VDD</text>
<text x="213.4" y="148.2">U4E</text>
<text x="221.1" y="145.6">100n</text>
<text x="238.8" y="145.6">100n</text>
<text x="113.6" y="155.8">R13</text>
<text x="124.5" y="154.5">R12</text>
<text x="157.1" y="155.2" transform="rotate(-90 157.1 155.2)">GND</text>
<text x="162.6" y="150.7">4093</text>
<text x="172.3" y="152.3" transform="rotate(-90 172.3 152.3)">V-</text>
<text x="172.7" y="150.7">LMC6482</text>
<text x="187.6" y="151.9" transform="rotate(-90 187.6 151.9)">V_{SS}V_{DD}</text>
<text x="207.9" y="155.2" transform="rotate(-90 207.9 155.2)">VSS</text>
<text x="213.4" y="150.7">4011</text>
<text x="214.5" y="155.8">C9</text>
<text x="231" y="155.8">C10</text>
<text x="27.2" y="159.6">U3B</text>
<text x="47.5" y="159.6">U3C</text>
<text x="67.8" y="159.6">U3D</text>
<text x="113.7" y="158.3">20k</text>
<text x="124.5" y="157.1">10k</text>
<text x="212.2" y="158.3">100n</text>
<text x="230" y="158.3">100n</text>
<text x="24.2" y="162.2">CD4066BE</text>
<text x="44.5" y="162.2">CD4066BE</text>
<text x="64.9" y="162.2">CD4066BE</text>
<text x="124.5" y="166">R14</text>
<text x="113.6" y="168.5">R15</text>
<text x="113.7" y="171">20k</text>
<text x="124.5" y="168.5">10k</text>
<text x="27.2" y="178.7">U1C</text>
<text x="47.5" y="178.7">U1D</text>
<text x="67.9" y="178.7">U4A</text>
<text x="26.7" y="181.2">4093</text>
<text x="47" y="181.2">4093</text>
<text x="67.3" y="181.2">4011</text>
</g>
<g font-size="1.8" fill="#a90000">
<text x="253.9" y="27.7">1</text>
<text x="68.5" y="35.3">1</text>
<text x="68.5" y="40.4">2</text>
<text x="79.9" y="37.8">3</text>
<text x="163.3" y="37.5" transform="rotate(-90 163.3 37.5)">1</text>
<text x="163.1" y="43.9">2</text>
<text x="163.3" y="47.7" transform="rotate(-90 163.3 47.7)">3</text>
<text x="68.5" y="58.2">5</text>
<text x="68.5" y="63.2">6</text>
<text x="79.9" y="60.7">4</text>
<text x="114" y="61" transform="rotate(-90 114 61)">1</text>
<text x="116.8" y="63.2">2</text>
<text x="163.3" y="62.9" transform="rotate(-90 163.3 62.9)">1</text>
<text x="114" y="67.4" transform="rotate(-90 114 67.4)">3</text>
<text x="163.1" y="69.3">2</text>
<text x="183.4" y="69.6">2</text>
<text x="233" y="67.1">6</text>
<text x="245.7" y="69.6">7</text>
<text x="163.3" y="73.1" transform="rotate(-90 163.3 73.1)">3</text>
<text x="183.4" y="74.7">3</text>
<text x="196.1" y="72.1">1</text>
<text x="211.4" y="72.1">1</text>
<text x="218.2" y="77.5" transform="rotate(-90 218.2 77.5)">13</text>
<text x="224.1" y="72.1">2</text>
<text x="233" y="72.1">5</text>
<text x="104.7" y="107.7">12</text>
<text x="45.5" y="113.7" transform="rotate(-90 45.5 113.7)">8</text>
<text x="88.6" y="111.8" transform="rotate(-90 88.6 111.8)">14</text>
<text x="95.8" y="112.8">12</text>
<text x="104.7" y="112.8">13</text>
<text x="116.2" y="110.2">11</text>
<text x="123.1" y="110.2">8</text>
<text x="133.9" y="112.8">10</text>
<text x="143.4" y="110.2">5</text>
<text x="154.9" y="112.8">4</text>
<text x="34.2" y="116.6">2</text>
<text x="55.8" y="116.6">3</text>
<text x="79.9" y="116.6">1</text>
<text x="95.8" y="115.3">11</text>
<text x="96.4" y="117.9">9</text>
<text x="123.1" y="115.3">9</text>
<text x="143.4" y="115.3">6</text>
<text x="34.2" y="121.7">5</text>
<text x="55.8" y="121.7">7</text>
<text x="79.9" y="120.4">2</text>
<text x="96.4" y="125.5">4</text>
<text x="96.4" y="122.9">5</text>
<text x="96.4" y="120.4">6</text>
<text x="34.2" y="126.7">4</text>
<text x="45.5" y="131.5" transform="rotate(-90 45.5 131.5)">1</text>
<text x="55.8" y="126.7">6</text>
<text x="88.6" y="131.5" transform="rotate(-90 88.6 131.5)">7</text>
<text x="96.4" y="128">3</text>
<text x="156" y="139.7" transform="rotate(-90 156 139.7)">14</text>
<text x="171.2" y="143.6" transform="rotate(-90 171.2 143.6)">8</text>
<text x="186.4" y="142.3" transform="rotate(-90 186.4 142.3)">14</text>
<text x="206.8" y="139.7" transform="rotate(-90 206.8 139.7)">14</text>
<text x="171.2" y="155" transform="rotate(-90 171.2 155)">4</text>
<text x="186.4" y="154.4" transform="rotate(-90 186.4 154.4)">7</text>
<text x="156" y="159.5" transform="rotate(-90 156 159.5)">7</text>
<text x="206.8" y="159.5" transform="rotate(-90 206.8 159.5)">7</text>
<text x="22.2" y="166.1">4</text>
<text x="34.9" y="166.1">3</text>
<text x="42.5" y="166.1">8</text>
<text x="55.2" y="166.1">9</text>
<text x="62.2" y="166.1">11</text>
<text x="74.9" y="166.1">10</text>
<text x="29" y="170.9" transform="rotate(-90 29 170.9)">5</text>
<text x="49.3" y="170.9" transform="rotate(-90 49.3 170.9)">6</text>
<text x="69.6" y="171.5" transform="rotate(-90 69.6 171.5)">12</text>
<text x="22.8" y="183.9">8</text>
<text x="42.5" y="183.9">12</text>
<text x="63.4" y="183.9">1</text>
<text x="22.8" y="189">9</text>
<text x="33.6" y="186.4">10</text>
<text x="42.5" y="189">13</text>
<text x="53.9" y="186.4">11</text>
<text x="63.4" y="189">2</text>
<text x="74.9" y="186.4">3</text>
</g>
<g font-size="1.8" fill="#0000c2">
<text x="256.5" y="31.5">OUTPUT</text>
<text x="91.4" y="70.9">HOLD</text>
<text x="101.6" y="70.9">SAMPLE</text>
<text x="20.3" y="74.7">SAMPLE</text>
<text x="44.4" y="74.7">HOLD</text>
<text x="127" y="96.3">bit</text>
<text x="130.7" y="96.3">0</text>
<text x="133" y="96.3">=</text>
<text x="135.8" y="96.3">0:</text>
<text x="138.8" y="96.3">{0,</text>
<text x="142.6" y="96.3">2}</text>
<text x="147.3" y="102.6">~(~b_{0}</text>
<text x="153.3" y="102.6">&amp;</text>
<text x="156" y="102.6">b_{1})=</text>
<text x="162.9" y="102.6">b_{0}</text>
<text x="168.6" y="102.6">~b_{1}</text>
<text x="172.8" y="102.6">=</text>
<text x="175.5" y="102.6">{0,</text>
<text x="179.3" y="102.6">1,</text>
<text x="182.3" y="102.6">3}</text>
<text x="227.3" y="105.1">1.</text>
<text x="230.3" y="105.1">Connect</text>
<text x="230.8" y="107.1">connect</text>
<text x="239.1" y="105.1">jumpers</text>
<text x="239.5" y="107.1">voltmeter</text>
<text x="247.8" y="105.1">to</text>
<text x="249.5" y="107.1">to</text>
<text x="250.8" y="105.1">driver</text>
<text x="252.6" y="107.1">output,</text>
<text x="257.4" y="105.1">1,</text>
<text x="166.4" y="109">~b_{0}</text>
<text x="170.6" y="109">&amp;</text>
<text x="173.3" y="109">b_{1}</text>
<text x="176.6" y="109">=</text>
<text x="179.3" y="109">{2}</text>
<text x="227.3" y="111.2">2.</text>
<text x="230.3" y="111.2">Connection</text>
<text x="230.8" y="109.2">demonstrate</text>
<text x="230.8" y="113.3">demonstrate</text>
<text x="242" y="111.2">jumpers</text>
<text x="243.7" y="109.2">sample-and-hold.</text>
<text x="243.7" y="113.3">how</text>
<text x="248.5" y="113.3">sample-and-hold</text>
<text x="250.7" y="111.2">to</text>
<text x="253.7" y="111.2">driver</text>
<text x="260.3" y="111.2">2,</text>
<text x="230.8" y="115.3">deglitches</text>
<text x="241.7" y="115.3">the</text>
<text x="245.9" y="115.3">stairsteps.</text>
<text x="120.6" y="121.7">bit</text>
<text x="124.3" y="121.7">1</text>
<text x="126.7" y="121.7">=</text>
<text x="129.4" y="121.7">1:</text>
<text x="132.4" y="121.7">{2,</text>
<text x="136.2" y="121.7">3}</text>
</g>
</svg>
